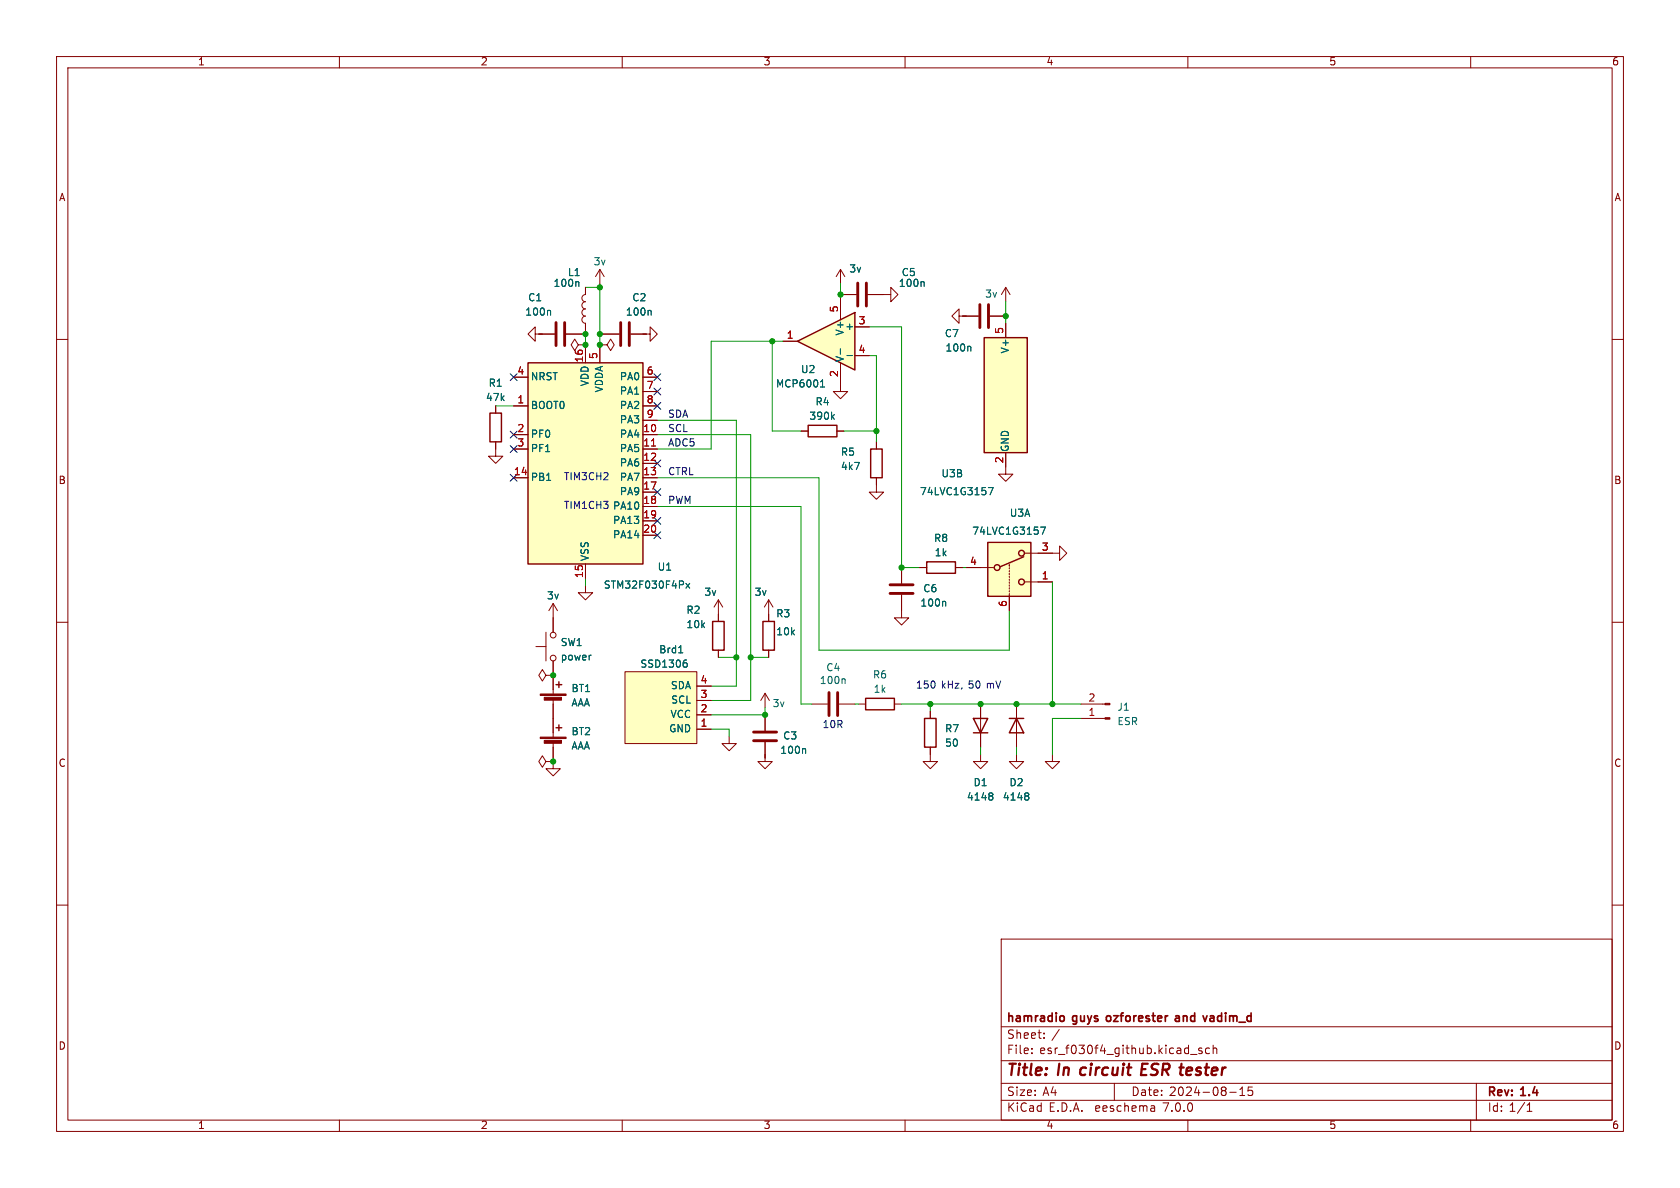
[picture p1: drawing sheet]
<svg xmlns="http://www.w3.org/2000/svg" width="297mm" height="210mm" viewBox="0 0 297 210" stroke-linecap="round" stroke-linejoin="round" font-family="sans-serif">
<g fill="none" stroke="#840000" stroke-width=".18">
<path d="M10 10h277v190h-277zM12 12h273v186h-273zM60 10v2M110 10v2M160 10v2M210 10v2M260 10v2M10 60h2M94.6 59.1v-1.3l-1.3 1.3 1.3 1.2v-1.2h1.3M95.2 59.1h2.8M100.1 59.1h2.8M103.5 50.8v1.3a.64 .64 0 0 0-.6 .6 .64 .64 0 0 0 .6 .6 .64 .64 0 0 0-.6 .7 .64 .64 0 0 0 .6 .6 .64 .64 0 0 0-.6 .6 .64 .64 0 0 0 .6 .7 .64 .64 0 0 0-.6 .6 .64 .64 0 0 0 .6 .7v1.2"/>
<path d="M106 47.6v2.6M106 47.6l.8 1.3M106 47.6l-.7 1.3M106.7 59.1h2.8M111.5 59.1h2.8M113.7 59.1h1.2v-1.3l1.3 1.3-1.3 1.2v-1.2M148.6 47.6l.8 1.3M148.6 47.6v2.6M148.6 47.6l-.8 1.3M148.6 52.1h2.8M153.4 52.1h4.1v-1.3l1.2 1.3-1.2 1.2v-1.2M169.5 55.9v-1.3l-1.2 1.3 1.2 1.3v-1.3h1.3"/>
<path d="M170.2 55.9h2.8M175 55.9h2.8M177.8 50.8l.8 1.3M177.8 50.8v2.5M177.8 57.2v2.5M177.8 50.8l-.8 1.3M285 60h2M87.6 78.1v2.5h1.3l-1.3 1.3-1.2-1.3h1.2M87.6 71.8v1.2M90.8 71.8h2.5M90.8 76.8h2.5M90.8 79.4h2.5"/>
<path d="M90.8 66.7h2.5M102.2 61l-.6 1-.6-1 .6-1.1 .6 1.1h1.3M103.5 61h.1M103.5 61.6v2.5M106 61h1.3l.6 1 .7-1-.7-1.1-.6 1.1M106 61h.1M106 61.6v2.5M113.7 71.8h2.5M113.7 76.8h2.5M113.7 79.4h2.5M113.7 66.7h2.5M113.7 69.2h2.5"/>
<path d="M113.7 74.3h2.5M141.6 76.2h1.3M148 76.2h1.2M148.6 67.9v1.3h1.3l-1.3 1.3-1.3-1.3h1.3M154.9 78.1v1.3M90.8 84.5h2.5M103.5 99.7v2.5M113.7 81.9h2.5M113.7 84.5h2.5M113.7 87h2.5M113.7 89.5h2.5M113.7 92.1h2.5"/>
<path d="M113.7 94.6h2.5M154.9 84.5v1.2M177.8 80v3.8h1.3l-1.3 1.3-1.3-1.3h1.3M178.4 99.8v.3M181.2 97.8h6.1v-1.3l1.3 1.3-1.3 1.3v-1.3M10 110h2M94.7 114.3h1.8M96.5 119.4l-.6 1-.7-1 .7-1 .6 1h1.3M96.5 111.8v5M97.8 119.4h.1M97.8 106.7l.8 1.3M97.8 106.7v5.1"/>
<path d="M97.8 116.8v5.9M97.8 106.7l-.8 1.3M103.5 103.5v1.3h1.3l-1.3 1.2-1.3-1.2h1.3M110.5 118.7h12.7v12.7h-12.7zM127 106l-.8 1.3M127 106v3.9M127 114.9v1.3M127 106l.8 1.3M135.9 106v3.9M135.9 114.9v1.3M135.9 106l-.8 1.3M135.9 106l.8 1.3"/>
<path d="M159.4 105.2v4h1.3l-1.3 1.3-1.3-1.3h1.3M159.4 100.3v2.8M162.6 100.3h1.2M168.9 100.3h1.3M170.8 100.3h4.8M178.4 100.3v.3M178.4 100.8v.3M178.4 101.3v.3M178.4 101.9v.2M178.4 102.4v.2M178.4 102.9v.2M178.4 103.4v.2"/>
<path d="M178.4 103.9v.2M178.4 104.4v.2M178.4 104.9v3.1M181.2 102.9h4.9M285 110h2M96.5 134.6l-.6 1-.7-1 .7-1 .6 1h1.3M97.8 134.6v1.3h1.3l-1.3 1.3-1.3-1.3h1.3M97.8 134.6h.1M97.8 123.7v6.6M97.8 131.3v3.3M123.2 128.9h2.5M123.2 126.4h2.5"/>
<path d="M123.2 123.8h2.5M123.2 121.3h2.5M128.9 130.2v1.2h-1.3l1.3 1.3 1.3-1.3h-1.3M135.3 133.4v1.2h1.2l-1.2 1.3-1.3-1.3h1.3M135.3 122.6l-.8 1.2M135.3 122.6v2.5M135.3 126.4v2.8M135.3 131.2v2.8M135.3 122.6l.7 1.2M143.5 124.5h2.8M148.3 124.5h2.8M151.8 124.5h1.2"/>
<path d="M158.1 124.5h1.3M164.5 132.1v2.5h1.2l-1.2 1.3-1.3-1.3h1.3M164.5 125.7v1.3M173.4 133.4v1.2h-1.3l1.3 1.3 1.2-1.3h-1.2M173.4 124.5v7.6M179.7 133.4v1.2h-1.3l1.3 1.3 1.3-1.3h-1.3M179.7 124.5v7.6M186.1 133.4v1.2h1.2l-1.2 1.3-1.3-1.3h1.3M191.1 124.5h4.3M191.1 127h4.3M10 160h2M285 160h2"/>
<path d="M177 166h108v32h-108zM60 198v2M110 198v2M160 198v2M177 194.5h108M177 191.5h108M177 187.5h108M177 181.5h108M182.4 186.1v.2M182.4 185.3v.2M184.6 183.4v.2M184.6 182.6v.2"/>
<path d="M197 191.5v3M203.9 195.5l.2 .2v.8M204.1 196.4l-.5 .1M204.1 195.8l-.5 .1M210 198v2M210.5 186.4h1.1M212.5 185.3h-.4l-.2 .2 .1 .2 .5 .1v.4h-.6M213.8 185.3h-.4l-.3 .2v.5l.2 .2h.5M214.5 185.4l.2-.1h.3l.1 1M214.5 184.8v1.5M217.4 193.1h1.1M219.2 193.7h.8"/>
<path d="M219.2 192.6l.4-.4v1.5M221.4 192.2h-.7l-.1 .7 .2-.2 .5 .1 .2 .2-.1 .5-.2 .2-.6-.2M260 198v2M261 191.5v6.5M270 196.5h.8M270 195.4l.4-.4v1.5"/>
<circle cx="97.8" cy="116.3" r=".51"/>
<circle cx="97.8" cy="112.3" r=".51"/>
</g>
<path d="M191 189.1v.8M201.8 189h.7M202.9 188h-.9l-.3 2h1" fill="none" stroke="#840000" stroke-width=".4"/>
<path d="M188 179.6l.1 .2v.5l-.1 .2M208.3 179.6h-.5M208.3 180h-.3a.29 .29 0 0 0-.2 .3 .29 .29 0 0 0 .2 .3h.3M213.4 179.6l-.4 1" fill="none" stroke="#840000" stroke-width=".3"/>
<g fill="none" stroke="#840000" stroke-width=".51">
<path d="M98.3 57v4.1M99.8 57v4.1M109.7 57v4.1M111.3 57v4.1M151.6 50v4.1M153.2 50v4.1M173.2 53.8v4.1M174.8 53.8v4.1M157.4 104.9h4M157.4 103.4h4M133.2 129.4h4.1M133.2 130.9h4.1"/>
<path d="M146.6 122.4v4.1M148.1 122.4v4.1"/>
</g>
<g fill="none" stroke="#006464" stroke-width=".18">
<path d="M97.2 54.9l.1 .1v.7M102.2 49.8l.1 .2v.6M114.9 54.9l.2 .1v.7M163.2 49.8l.2 .2v.6M147.1 73.6l.4 .5M147.5 73.3l-.5 .5M171.4 61.2l.2 .2v.7M174.7 86.2h.9l-.6 1.3M184 93.2h.8l-.5 1.2M104.4 115.8h.1M120 115.4h.7M121.1 116.7h.3"/>
<path d="M121.3 117.2l.2 .2v.3l-.2 .2M121.3 103.1l.6 .9M121.9 103.1l-.6 .9M149.2 120l.2 .2v.6M167 106.3l.2 .2v.6M142.2 132.3l.2 .2v.7M175.3 140.2l.2 .2-.2 .3 .2 .3v.2l-.2 .2M181.6 140.2l.3 .2-.3 .3 .3 .3v.2l-.3 .2"/>
</g>
<g fill="none" stroke="#840000" stroke-width=".25">
<path d="M174 59.7h7.6v20.3h-7.6zM86.6 73h2v5.1h-2zM93.3 64.1h20.4v35.6h-20.4zM142.9 75.2h5.1v2h-5.1zM153.9 79.4h2.1v5.1h-2.1zM163.8 99.3h5.1v2h-5.1zM174.6 95.9h7.6v9.5h-7.6zM181 98.4l-4.2 1.8M126 109.9h2v5h-2zM134.9 109.9h2v5h-2zM98.3 128.7h1M98.3 121h1"/>
<path d="M98.8 120.5v1M98.8 128.1v1.1M153 123.4h5.1v2.1h-5.1zM163.4 127h2.1v5.1h-2.1zM172.1 127h2.5l-1.2 2.5zM172.1 129.5h2.5M178.4 127h2.6M179.7 127l1.3 2.5h-2.6z"/>
<circle cx="180.6" cy="97.8" r=".51"/>
<circle cx="176.3" cy="100.3" r=".51"/>
<circle cx="180.6" cy="102.9" r=".51"/>
</g>
<g fill="#ffffc2" stroke="#ffffc2" stroke-width=".18">
<path d="M110.5 118.7h12.7v12.7h-12.7z"/>
<path d="M174.6 95.9h7.6v9.5h-7.6z"/>
<path d="M93.3 64.1h20.4v35.6h-20.4z"/>
<path d="M174 59.7h7.6v20.3h-7.6z"/>
</g>
<path d="M115.2 78.8h.7" fill="none" stroke="#a90000" stroke-width=".18"/>
<g fill="#840000" stroke="#840000" stroke-width=".18">
<path d="M195.4 124.3h.8v.3h-.8z"/>
<path d="M195.4 126.9h.8v.2h-.8z"/>
<path d="M95.5 130.3h4.6v.3h-4.6z"/>
<path d="M96.2 130.9h3.1v.5h-3.1z"/>
<path d="M95.5 122.7h4.6v.2h-4.6z"/>
<path d="M96.2 123.3h3.1v.5h-3.1z"/>
</g>
<path d="M141 60.3l10.1-5.1v10.2z" fill="#ffffc2"/>
<path d="M141 60.3l10.1-5.1v10.2z" fill="none" stroke="#840000" stroke-width=".25"/>
<g fill="none" stroke="#840000" stroke-width=".18">
<path d="M95.2 59.1h2.8M100.1 59.1h2.8M103.5 50.8v1.3M103.5 57.2v1.2M106.7 59.1h2.8M111.5 59.1h2.8M148.6 52.7v3.8M148.6 52.1h2.8M151.1 57.8h2.6M153.4 52.1h2.8M170.2 55.9h2.8M175 55.9h2.8"/>
<path d="M177.8 57.2v2.5M87.6 71.8v1.2M87.6 78.1v1.3M90.8 71.8h2.5M90.8 76.8h2.5M90.8 79.4h2.5M90.8 66.7h2.5M103.5 61h.1M103.5 61.6v2.5M106 61h.1M106 61.6v2.5M113.7 71.8h2.5"/>
<path d="M113.7 76.8h2.5M113.7 79.4h2.5M113.7 66.7h2.5M113.7 69.2h2.5M113.7 74.3h2.5M138.4 60.3h2.6M141.6 76.2h1.3M148 76.2h1.2M148.6 64.1v3.8M151.1 62.9h2.6M154.9 78.1v1.3M90.8 84.5h2.5"/>
<path d="M103.5 99.7v2.5M113.7 81.9h2.5M113.7 84.5h2.5M113.7 87h2.5M113.7 89.5h2.5M113.7 92.1h2.5M113.7 94.6h2.5M154.9 84.5v2.5h-1.2l1.2 1.3 1.3-1.3h-1.3M177.8 80v2.6M183.5 97.8h2.6M97.8 119.4h.1M97.8 109.2v2.6"/>
<path d="M97.8 116.8v5.1M127 108.6v1.3M127 114.9v1.3M135.9 108.6v1.3M135.9 114.9v1.3M159.4 100.3v2.8M159.4 105.2v2.8M162.6 100.3h1.2M168.9 100.3h1.3M170.8 100.3h2.6M178.4 105.4v2.6M183.5 102.9h2.6"/>
<path d="M97.8 134.6h.1M97.8 124.5v5M97.8 132.1v2.5M123.2 128.9h2.5M123.2 126.4h2.5M123.2 123.8h2.5M123.2 121.3h2.5M135.3 126.4v2.8M135.3 131.2v2.8M164.5 125.7v1.3M164.5 132.1v1.3M173.4 124.5v2.5"/>
<path d="M173.4 129.5v2.6M179.7 124.5v2.5M179.7 129.5v2.6"/>
</g>
<g fill="none" stroke="#006464" stroke-width=".18">
<path d="M97.2 54.9l.1 .1v.7M102.2 49.8l.1 .2v.6M114.9 54.9l.2 .1v.7M163.2 49.8l.2 .2v.6M145.1 68.4h.7M145.2 67.4l.2-.3v1.3M147.1 73.6l.4 .5M147.5 73.3l-.5 .5M148.6 61.6v1M149.7 62.8h1M171.4 61.2l.2 .2v.7M174.7 86.2h.9l-.6 1.3"/>
<path d="M184 93.2h.8l-.5 1.2M104.4 115.8h.1M120 115.4h.7M121.1 116.7h.3M121.3 117.2l.2 .2v.3l-.2 .2M121.3 103.1l.6 .9M121.9 103.1l-.6 .9M167 106.3l.2 .2v.6M142.2 132.3l.2 .2v.7M175.3 140.2l.2 .2-.2 .3 .2 .3v.2l-.2 .2M181.6 140.2l.3 .2-.3 .3 .3 .3v.2l-.3 .2"/>
</g>
<g fill="none" stroke="#009600" stroke-width=".18">
<path d="M95.2 59.1h.7M102.9 59.1h.6M103.5 58.4v3.2M103.5 50.8h2.5M106 59.1h.7M106 50.2v11.4M113.7 59.1h.6M148.6 50.2v2.5M153.7 57.8h5.7v42.5h3.2M170.2 55.9h.6M177.8 53.3v3.9M87.6 71.8h3.2"/>
<path d="M116.2 74.3h14v47h-4.5M116.2 76.8h16.5v47h-7M136.5 60.3v15.9h5.1M138.4 60.3h-12.7v19.1h-9.5M149.2 76.2h5.7M153.7 62.9h1.2v15.2M116.2 89.5h25.4v35h1.9M116.2 84.5h28.6v30.4h33.6v-6.9M103.5 102.2v1.3M127 116.2h3.2M132.7 116.2h3.2M170.2 100.3h.6"/>
<path d="M186.1 102.9v21.6M125.7 128.9h3.2v1.3M135.3 125.1v1.3h-9.6M135.3 133.4v.6M151.1 124.5h.7M159.4 124.5h31.7M164.5 124.5v1.2M173.4 132.1v1.3M179.7 132.1v1.3M191.1 127h-5v6.4"/>
</g>
<g fill="none" stroke="#000084" stroke-width=".18">
<path d="M90.2 76.2l1.2 1.2M90.2 66.1l1.2 1.2M90.2 78.8l1.2 1.2M91.4 76.2l-1.2 1.2M91.4 66.1l-1.2 1.2M91.4 78.8l-1.2 1.2M115.6 68.6l1.2 1.2M115.6 71.1l1.2 1.3M115.6 66.1l1.2 1.2M116.8 68.6l-1.2 1.2M116.8 71.1l-1.2 1.3M116.8 66.1l-1.2 1.2"/>
<path d="M90.2 83.8l1.2 1.3M91.4 83.8l-1.2 1.3M115.6 91.5l1.2 1.2M115.6 94l1.2 1.2M115.6 86.4l1.2 1.2M115.6 81.3l1.2 1.2M116.8 91.5l-1.2 1.2M116.8 94l-1.2 1.2M116.8 86.4l-1.2 1.2M116.8 81.3l-1.2 1.2"/>
</g>
<path d="M115.2 78.8h.7" fill="none" stroke="#a90000" stroke-width=".18"/>
<g fill="#009600" stroke="#009600" stroke-width=".18">
<circle cx="148.6" cy="52.1" r=".46"/>
<circle cx="154.9" cy="76.2" r=".46"/>
<circle cx="177.8" cy="55.9" r=".46"/>
<circle cx="97.8" cy="134.6" r=".46"/>
<circle cx="97.8" cy="119.4" r=".46"/>
<circle cx="103.5" cy="61" r=".46"/>
<circle cx="103.5" cy="59.1" r=".46"/>
<circle cx="106" cy="59.1" r=".46"/>
<circle cx="106" cy="61" r=".46"/>
<circle cx="106" cy="50.8" r=".46"/>
<circle cx="159.4" cy="100.3" r=".46"/>
<circle cx="164.5" cy="124.5" r=".46"/>
<circle cx="135.3" cy="126.4" r=".46"/>
<circle cx="132.7" cy="116.2" r=".46"/>
<circle cx="130.2" cy="116.2" r=".46"/>
<circle cx="186.1" cy="124.5" r=".46"/>
<circle cx="173.4" cy="124.5" r=".46"/>
<circle cx="179.7" cy="124.5" r=".46"/>
<circle cx="136.5" cy="60.3" r=".46"/>
</g>
<g font-size="2.8" fill="#840000">
<text x="178" y="190.8">Title:</text>
<text x="187.1" y="190.8">In</text>
<text x="191.7" y="190.8">circuit</text>
<text x="203" y="190.8">ESR tester</text>
</g>
<g font-size="2.1" fill="#840000">
<text x="178" y="183.9">Sheet:</text>
<text x="178" y="181.1">hamradio</text>
<text x="185.9" y="183.9">/</text>
<text x="189.8" y="181.1">guys</text>
<text x="196.2" y="181.1">ozforester</text>
<text x="208.8" y="181.1">and</text>
<text x="214.3" y="181.1">vadim_d</text>
<text x="178" y="186.6">File:</text>
<text x="183.8" y="186.6">esr_f030f4_github.kicad_sch</text>
<text x="178" y="196.8">KiCad</text>
<text x="178" y="194">Size:</text>
<text x="184.3" y="194">A4</text>
<text x="185.4" y="196.8">E.D.A.</text>
<text x="193.7" y="196.8">eeschema</text>
<text x="200" y="194">Date:</text>
<text x="205.7" y="196.8">7.0.0</text>
<text x="206.7" y="194">2024-08-15</text>
<text x="263" y="194.2">Rev:</text>
<text x="263" y="196.8">Id: 1/1</text>
<text x="269" y="194.2">1.4</text>
</g>
<g font-size="1.8" fill="#840000">
<text x="35" y="11.8">1</text>
<text x="85" y="11.8">2</text>
<text x="135" y="11.8">3</text>
<text x="185" y="11.8">4</text>
<text x="235" y="11.8">5</text>
<text x="285" y="11.8">6</text>
<text x="10.4" y="35.8">A</text>
<text x="285.4" y="35.8">A</text>
<text x="10.3" y="85.8">B</text>
<text x="285.3" y="85.8">B</text>
<text x="10.3" y="135.8">C</text>
<text x="285.3" y="135.8">C</text>
<text x="10.3" y="185.8">D</text>
<text x="285.3" y="185.8">D</text>
<text x="35" y="199.8">1</text>
<text x="85" y="199.8">2</text>
<text x="135" y="199.8">3</text>
<text x="185" y="199.8">4</text>
<text x="235" y="199.8">5</text>
<text x="285" y="199.8">6</text>
</g>
<g font-size="1.8" fill="#006464">
<text x="104.9" y="47.2">3v</text>
<text x="93.3" y="53.5">C1</text>
<text x="97.8" y="51">100n</text>
<text x="100.3" y="49.1">L1</text>
<text x="111.7" y="53.5">C2</text>
<text x="150.1" y="48.5">3v</text>
<text x="158.8" y="51">100n</text>
<text x="159.4" y="49.1">C5</text>
<text x="174.1" y="52.9">3v</text>
<text x="92.8" y="56.1">100n</text>
<text x="110.6" y="56.1">100n</text>
<text x="149.3" y="58.6">+</text>
<text x="149.4" y="59.4" transform="rotate(-90 149.4 59.4)">V+</text>
<text x="167" y="59.9">C7</text>
<text x="149.4" y="64" transform="rotate(-90 149.4 64)">V-</text>
<text x="167.1" y="62.4">100n</text>
<text x="178.6" y="62.6" transform="rotate(-90 178.6 62.6)">V+</text>
<text x="85.8" y="71.2">47k</text>
<text x="86.3" y="68.6">R1</text>
<text x="93.9" y="67.5">NRST</text>
<text x="104.3" y="68.4" transform="rotate(-90 104.3 68.4)">VDD</text>
<text x="106.9" y="69.5" transform="rotate(-90 106.9 69.5)">VDDA</text>
<text x="109.5" y="67.5">PA0</text>
<text x="109.5" y="70">PA1</text>
<text x="137.1" y="68.8">MCP6001</text>
<text x="141.5" y="66.2">U2</text>
<text x="144.1" y="71.9">R4</text>
<text x="93.9" y="72.6">BOOT0</text>
<text x="93.9" y="77.7">PF0</text>
<text x="109.5" y="77.7">PA4</text>
<text x="109.5" y="72.6">PA2</text>
<text x="109.5" y="75.1">PA3</text>
<text x="143" y="74.5">390k</text>
<text x="93.9" y="80.2">PF1</text>
<text x="109.5" y="80.2">PA5</text>
<text x="109.5" y="82.7">PA6</text>
<text x="148.6" y="80.8">R5</text>
<text x="148.6" y="83.4">4k7</text>
<text x="178.6" y="79.9" transform="rotate(-90 178.6 79.9)">GND</text>
<text x="93.9" y="85.3">PB1</text>
<text x="109.5" y="85.3">PA7</text>
<text x="109.5" y="87.8">PA9</text>
<text x="162.6" y="87.8">74LVC1G3157</text>
<text x="166.4" y="84.6">U3B</text>
<text x="108.3" y="92.9">PA13</text>
<text x="108.3" y="95.4">PA14</text>
<text x="108.3" y="90.4">PA10</text>
<text x="171.8" y="94.8">74LVC1G3157</text>
<text x="178.5" y="91.6">U3A</text>
<text x="104.3" y="99.2" transform="rotate(-90 104.3 99.2)">VSS</text>
<text x="116.2" y="101.2">U1</text>
<text x="165.1" y="96.1">R8</text>
<text x="165.2" y="98.6">1k</text>
<text x="96.6" y="106.2">3v</text>
<text x="106.7" y="104.3">STM32F030F4Px</text>
<text x="124.5" y="105.6">3v</text>
<text x="133.4" y="105.6">3v</text>
<text x="162.6" y="107.5">100n</text>
<text x="163.2" y="105">C6</text>
<text x="121.3" y="108.8">R2</text>
<text x="121.3" y="111.3">10k</text>
<text x="137.2" y="109.4">R3</text>
<text x="137.2" y="112.6">10k</text>
<text x="99.1" y="114.5">SW1</text>
<text x="99.1" y="117">power</text>
<text x="113.1" y="118.3">SSD1306</text>
<text x="116.5" y="115.8">Brd1</text>
<text x="146" y="118.9">C4</text>
<text x="101" y="122.6">BT1</text>
<text x="101" y="125.2">AAA</text>
<text x="118.5" y="122.1">SDA</text>
<text x="118.5" y="124.7">SCL</text>
<text x="136.5" y="125.3">3v</text>
<text x="144.9" y="121.2">100n</text>
<text x="154.3" y="120.2">R6</text>
<text x="154.4" y="122.7">1k</text>
<text x="197.5" y="125.9">J1</text>
<text x="101" y="130.2">BT2</text>
<text x="118.2" y="129.7">GND</text>
<text x="118.4" y="127.2">VCC</text>
<text x="138.4" y="131">C3</text>
<text x="167" y="129.7">R7</text>
<text x="197.5" y="128.5">ESR</text>
<text x="101" y="132.8">AAA</text>
<text x="137.9" y="133.5">100n</text>
<text x="167" y="132.3">50</text>
<text x="170.9" y="141.8">4148</text>
<text x="172.1" y="139.3">D1</text>
<text x="177.2" y="141.8">4148</text>
<text x="178.4" y="139.3">D2</text>
</g>
<g font-size="1.8" fill="#a90000">
<text x="148.3" y="55.3" transform="rotate(-90 148.3 55.3)">5</text>
<text x="151.7" y="57.5">3</text>
<text x="177.5" y="59.1" transform="rotate(-90 177.5 59.1)">5</text>
<text x="103.3" y="64.1" transform="rotate(-90 103.3 64.1)">16</text>
<text x="105.8" y="63.5" transform="rotate(-90 105.8 63.5)">5</text>
<text x="139" y="60.1">1</text>
<text x="151.7" y="62.6">4</text>
<text x="91.4" y="71.5">1</text>
<text x="91.4" y="66.4">4</text>
<text x="114.3" y="66.4">6</text>
<text x="114.3" y="69">7</text>
<text x="114.3" y="71.5">8</text>
<text x="148.3" y="66.7" transform="rotate(-90 148.3 66.7)">2</text>
<text x="91.4" y="76.6">2</text>
<text x="113.7" y="76.6">10</text>
<text x="114.3" y="74">9</text>
<text x="91.4" y="79.1">3</text>
<text x="113.7" y="79.1">11</text>
<text x="113.7" y="81.7">12</text>
<text x="177.5" y="81.9" transform="rotate(-90 177.5 81.9)">2</text>
<text x="90.8" y="84.2">14</text>
<text x="113.7" y="84.2">13</text>
<text x="113.7" y="86.7">17</text>
<text x="113.7" y="89.3">18</text>
<text x="113.7" y="91.8">19</text>
<text x="113.7" y="94.4">20</text>
<text x="171.4" y="100.1">4</text>
<text x="184.1" y="97.5">3</text>
<text x="103.3" y="102.2" transform="rotate(-90 103.3 102.2)">15</text>
<text x="178.2" y="107.3" transform="rotate(-90 178.2 107.3)">6</text>
<text x="184.1" y="102.6">1</text>
<text x="123.8" y="123.6">3</text>
<text x="123.8" y="121">4</text>
<text x="192.4" y="124.2">2</text>
<text x="123.8" y="128.7">1</text>
<text x="123.8" y="126.1">2</text>
<text x="192.4" y="126.7">1</text>
</g>
<g font-size="1.8" fill="#0f0f0f">
<text x="118.1" y="74">SDA</text>
<text x="118.1" y="76.6">SCL</text>
<text x="118.1" y="79.1">ADC5</text>
<text x="118.1" y="84.2">CTRL</text>
<text x="118.1" y="89.3">PWM</text>
</g>
<g font-size="1.8" fill="#0000c2">
<text x="99.7" y="85.1">TIM3CH2</text>
<text x="99.7" y="90.2">TIM1CH3 PA10</text>
<text x="161.9" y="121.9">150</text>
<text x="166.4" y="121.9">kHz,</text>
<text x="171.3" y="121.9">50</text>
<text x="174.6" y="121.9">mV</text>
<text x="145.4" y="128.9">10R</text>
</g>
</svg>
